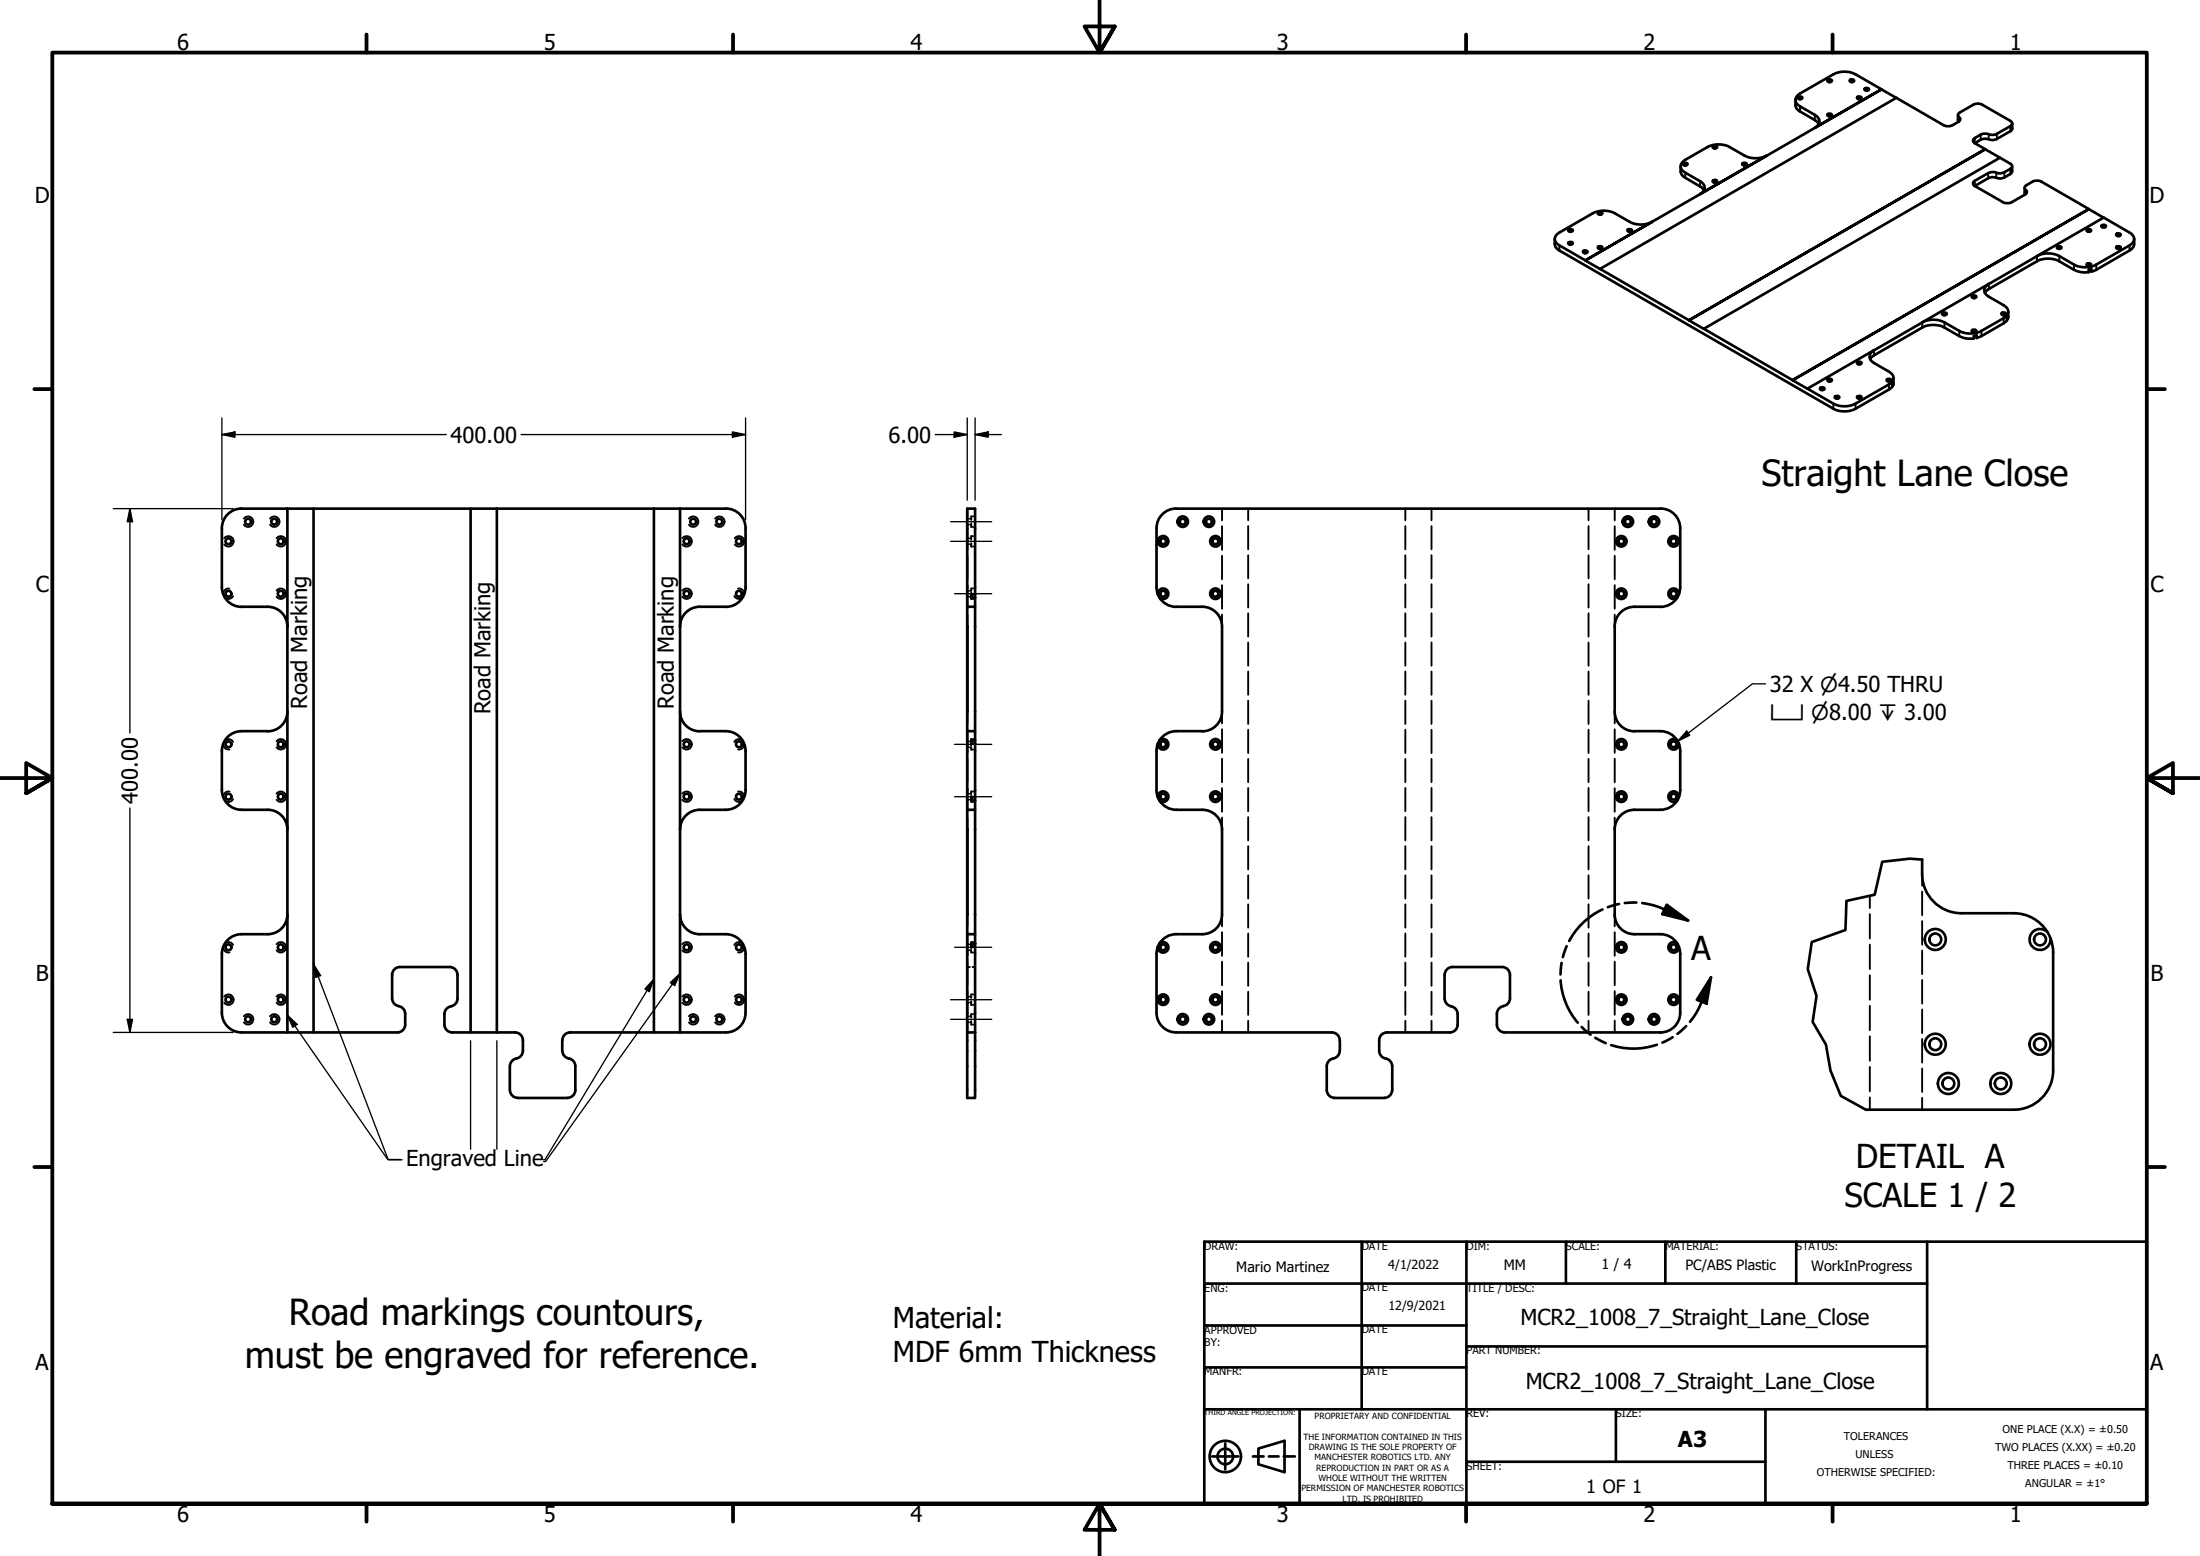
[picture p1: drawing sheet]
<svg xmlns="http://www.w3.org/2000/svg" width="420mm" height="297mm" viewBox="0 0 420 297" stroke-linecap="round" stroke-linejoin="round" font-family="sans-serif">
<!-- layer: Hidden (ANSI) -->
<g fill="none" stroke="#000" stroke-width=".36">
<path d="M46.6 99a1 1 0 0 1 1.5-.2 1 1 0 0 1 0 1.5 1 1 0 0 1-1.5-.1M51.6 99a1 1 0 0 1 1.4-.2 1 1 0 0 1 0 1.5 1 1 0 0 1-1.4-.1M131.6 99a.99 .99 0 0 1 1.4-.2 .99 .99 0 0 1 0 1.5 .99 .99 0 0 1-1.4-.1M136.6 99a1 1 0 0 1 1.5-.2 1 1 0 0 1 0 1.5 1 1 0 0 1-1.5-.1M184.7 99h.3M184.8 97.1v2.2M185.2 99h.3M185.5 99.9v.7h.2M185.7 98.6h-.2v.7M186 98.6h.2M233.4 97.1v2.2M238.4 97.1v2.2"/>
<path d="M268.4 97.1v2.2M273.4 97.1v2.2M303.4 97.1v2.2M308.4 97.1v2.2M42.8 102.8a1 1 0 0 1 1.5-.2 1 1 0 0 1 0 1.5 1 1 0 0 1-1.5-.2M43.8 112.4a1.01 1.01 0 0 0-1.2 1.1M44.5 113.8a1 1 0 0 1-1.6 .3M52.8 112.8a1 1 0 0 1 1.5-.2 1 1 0 0 1 0 1.5 1 1 0 0 1-1.5-.2M52.8 102.8a1.01 1.01 0 0 1 1.5-.2 1.01 1.01 0 0 1 0 1.5 1.01 1.01 0 0 1-1.5-.2M130.3 102.8a1 1 0 0 1 1.5-.2 1 1 0 0 1 0 1.5 1 1 0 0 1-1.5-.2M130.3 112.8a.99 .99 0 0 1 1.5-.2 .99 .99 0 0 1 0 1.5 .99 .99 0 0 1-1.5-.2M140.2 113.8a1.01 1.01 0 0 0 1.6 .3"/>
<path d="M140.3 102.8a1.01 1.01 0 0 1 1.5-.2 1.01 1.01 0 0 1 0 1.5 1.01 1.01 0 0 1-1.5-.2M140.9 112.4a.99 .99 0 0 1 1.2 1.1M184.7 102.8h.3M184.7 103.9h.3M184.7 112.8h.3M184.7 113.9h.3M184.7 100.1h.3M184.8 100.5v4.5M184.8 106.1v4.5M184.8 111.7v4.5M184.8 117.3v2.3M185.2 102.8h.3"/>
<path d="M185.2 103.9h.3M185.2 112.8h.3M185.2 113.9h.3M185.2 100.1h.3M185.5 103.7v.6h.2M185.5 113.1v.4M185.5 114.1v.1M185.5 114.2v.1h.2M185.7 102.3h-.2v.7M185.7 112.3h-.2v.4M186 112.3h.2M186 114.3h.2"/>
<path d="M186 102.3h.2M186 104.3h.2M186 100.6h.2M233.4 100.5v4.5M233.4 106.1v4.5M233.4 111.7v4.5M233.4 117.3v2.3M238.4 100.4v4.5M238.4 106v4.4M238.4 111.5v4.5M238.4 117.1v4.4M268.4 100.4v4.5"/>
<path d="M268.4 106v4.4M268.4 111.5v4.5M268.4 117.1v4.4M273.4 100.4v4.5M273.4 106v4.4M273.4 111.5v4.5M273.4 117.1v4.4M303.4 100.4v4.5M303.4 106v4.4M303.4 111.5v4.5M303.4 117.1v4.4M308.4 100.5v4.5"/>
<path d="M308.4 106.1v4.5M308.4 111.7v4.5M308.4 117.3v2.3M184.8 135.8v2.3M184.8 139.2v4.5M233.4 135.8v2.3M233.4 139.2v4.5M238.4 122.6v4.5M238.4 128.2v4.4M238.4 133.8v4.4M238.4 139.3v4.4M268.4 122.6v4.5"/>
<path d="M268.4 128.2v4.4M268.4 133.8v4.4M268.4 139.3v4.4M273.4 122.6v4.5M273.4 128.2v4.4M273.4 133.8v4.4M273.4 139.3v4.4M303.4 122.6v4.5M303.4 128.2v4.4M303.4 133.8v4.4M303.4 139.3v4.4M308.4 135.8v2.3"/>
<path d="M308.4 139.2v4.5M42.6 142a1.01 1.01 0 0 0 1.2 1.1M42.9 141.4a1 1 0 0 1 1.6 .2M43.8 151.1a1.04 1.04 0 0 0-1.2 1.1M44.5 152.5a.97 .97 0 0 1-1.6 .3M52.8 141.5a1 1 0 0 1 1.5-.2 1 1 0 0 1 0 1.5 1 1 0 0 1-1.5-.1M52.8 151.5a1.01 1.01 0 0 1 1.5-.2 1.01 1.01 0 0 1 0 1.5 1.01 1.01 0 0 1-1.5-.1M130.3 141.5a.99 .99 0 0 1 1.5-.2 .99 .99 0 0 1 0 1.5 .99 .99 0 0 1-1.5-.1M130.3 151.5a1 1 0 0 1 1.5-.1 1 1 0 0 1 0 1.4 1 1 0 0 1-1.5-.1M140.2 152.5a.98 .98 0 0 0 1.6 .3M140.9 151.1a1.01 1.01 0 0 1 1.2 1.1M141.8 141.4a1.01 1.01 0 0 0-1.6 .2"/>
<path d="M142.1 142a.99 .99 0 0 1-1.2 1.1M184.7 151.5h.3M184.7 152.7h.3M184.7 141.5h.3M184.7 142.6h.3M184.8 144.8v4.5M184.8 150.5v4.5M184.8 156.1v2.2M185.2 151.5h.3M185.2 152.7h.3M185.2 141.5h.3M185.2 142.6h.3"/>
<path d="M185.5 141.3v.1M185.5 142v.4M185.5 142.7v.4h.2M185.5 151.8v.4M185.5 152.8v.1M185.5 153l.2 .1M185.7 141.1h-.2v.1M185.7 151.1h-.2v.4M186 151.1h.2M186 153.1h.2M186 141.1h.2M186 143.1h.2"/>
<path d="M233.4 144.8v4.5M233.4 150.5v4.5M233.4 156.1v2.2M238.4 144.9v4.4M238.4 150.4v4.5M238.4 156v4.4M268.4 144.9v4.4M268.4 150.4v4.5M268.4 156v4.4M273.4 144.9v4.4M273.4 150.4v4.5M273.4 156v4.4"/>
<path d="M303.4 144.9v4.4M303.4 150.4v4.5M303.4 156v4.4M308.4 144.8v4.5M308.4 150.5v4.5M308.4 156.1v2.2M184.8 174.6v2.2M184.8 178v4.5M185.7 179.8l-.2 .1M186 179.8h.2M233.4 174.6v2.2M233.4 178v4.5"/>
<path d="M238.4 161.5v4.5M238.4 167.1v4.4M238.4 172.6v4.5M238.4 178.2v4.5M268.4 161.5v4.5M268.4 167.1v4.4M268.4 172.6v4.5M268.4 178.2v4.5M273.4 161.5v4.5M273.4 167.1v4.4M273.4 172.6v4.5M273.4 178.2v4.5"/>
<path d="M303.4 161.5v4.5M303.4 167.1v4.4M303.4 172.6v4.5M303.4 178.2v4.5M308.4 174.6v2.2M308.4 178v4.5M357.1 171v2.3M357.1 174.5v4.7M367.1 166.8v2.3M367.1 170.2v4.5M367.1 175.8v4.5M42.6 180.7a1.01 1.01 0 0 0 1.2 1.1"/>
<path d="M42.8 190.3a.99 .99 0 0 1 1.5-.2 .99 .99 0 0 1 0 1.5 .99 .99 0 0 1-1.5-.2M42.9 180.1a1 1 0 0 1 1.6 .3M46.6 194a1.01 1.01 0 0 1 1.5-.2 1.01 1.01 0 0 1 0 1.5 1.01 1.01 0 0 1-1.5-.1M51.6 194a1.01 1.01 0 0 1 1.4-.2 1.01 1.01 0 0 1 0 1.5 1.01 1.01 0 0 1-1.4-.1M52.8 190.3a1 1 0 0 1 1.5-.2 1 1 0 0 1 0 1.5 1 1 0 0 1-1.5-.2M52.8 180.2a1.01 1.01 0 0 1 1.5-.1 1.01 1.01 0 0 1 0 1.5 1.01 1.01 0 0 1-1.5-.2M130.3 190.3a.99 .99 0 0 1 1.5-.2 .99 .99 0 0 1 0 1.5 .99 .99 0 0 1-1.5-.2M130.3 180.2a1 1 0 0 1 1.5-.1 1 1 0 0 1 0 1.5 1 1 0 0 1-1.5-.2M131.6 194a1 1 0 0 1 1.4-.1 1 1 0 0 1 0 1.4 1 1 0 0 1-1.4-.1M136.6 194a1.01 1.01 0 0 1 1.5-.2 1.01 1.01 0 0 1 0 1.5 1.01 1.01 0 0 1-1.5-.1M140.3 190.3a1 1 0 0 1 1.5-.2 1 1 0 0 1 0 1.5 1 1 0 0 1-1.5-.2M141.8 180.1a1.01 1.01 0 0 0-1.6 .3"/>
<path d="M142.1 180.7a.99 .99 0 0 1-1.2 1.1M184.7 184.6h.5M184.7 180.3h.3M184.7 181.4h.3M184.7 190.3h.3M184.7 191.4h.3M184.7 195.1h.3M184.7 194h.3M184.8 183.6v4.5M184.8 189.2v4.5M184.8 194.8v2.3M185.2 180.3h.3"/>
<path d="M185.2 181.4h.3M185.2 190.3h.3M185.2 191.4h.3M185.2 195.1h.3M185.2 194h.3M185.5 180v.1M185.5 180.7v.4M185.5 181.5v.3h.2M185.5 191.2v.6h.2M185.5 194.9v.7h.2M185.7 184.6h.5M185.7 189.8h-.2v.7"/>
<path d="M185.7 193.6h-.2v.7M186 181.8h.2M186 189.8h.2M186 191.8h.2M186 195.6h.2M186 193.6h.2M233.4 183.6v4.5M233.4 189.2v4.5M233.4 194.8v2.3M238.4 183.8v4.4M238.4 189.3v4.4M238.4 194.9v2.2"/>
<path d="M268.4 183.8v4.4M268.4 189.3v4.4M268.4 194.9v2.2M273.4 183.8v4.4M273.4 189.3v4.4M273.4 194.9v2.2M303.4 183.8v4.4M303.4 189.3v4.4M303.4 194.9v2.2M308.4 183.6v4.5M308.4 189.2v4.5M308.4 194.8v2.3"/>
<path d="M357.1 180.3v4.7M357.1 186.2v4.6M357.1 192v4.7M357.1 197.8v4.7M367.1 181.5v4.5M367.1 187.1v4.5M367.1 192.7v4.5M367.1 198.3v4.5M357.1 203.7v4.6M357.1 209.5v2.3M367.1 204v4.5M367.1 209.6v2.2"/>
</g>
<!-- layer: Visible (ANSI) -->
<g fill="none" stroke="#000" stroke-width=".51">
<path d="M342.9 19.1a1.8 1.8 0 0 0 .9 2.2l3.1 1.8 .5 .6M343.5 18.5h.6a.41 .41 0 0 1-.3 .5 .41 .41 0 0 1-.5-.3zM343.6 18.9h.3M349.1 15.2l.4-.1 .3 .1a.41 .41 0 0 1-.3 .5 .41 .41 0 0 1-.5-.3zM349.3 15.6h.3M353.3 15.3a.43 .43 0 0 1 .4-.2 .43 .43 0 0 1 .4 .4l-.6 .2-.2-.2zM353.5 15.6h.3M354.8 18.5l.5-.1 .2 .2a.44 .44 0 0 1-.4 .3 .44 .44 0 0 1-.4-.3zM354.9 18.9h.3M356.1 16.9a.42 .42 0 0 1 .5-.1 .42 .42 0 0 1 .3 .4l-.5 .1-.3-.1zM356.3 17.3h.4M359.3 17l-4.9-2.8a4.7 4.7 0 0 0-4.3 0l-6.3 3.7a1.3 1.3 0 0 0-.9 1.2 1.3 1.3 0 0 0 .9 1.2l2.8 1.6a1.3 1.3 0 0 1 .9 1.3 1.3 1.3 0 0 1-.9 1.2l-9.2 5.3"/>
<path d="M359.3 17.1l2.8 1.6M362.2 18.7l-56.6 32.7-7.8-4.6a1.29 1.29 0 0 1-.9-1.2 1.29 1.29 0 0 1 .9-1.2l6.4-3.7a4.7 4.7 0 0 1 4.2 0l2.9 1.7a4.7 4.7 0 0 0 4.2 0M362.2 18.7l9 5.2 .7 .2 1-.2 1.3-.8 .2-.4-.4-.5v-.3l.3-.4 2.8-1.6 .5-.1 .8 .1 5.5 3.2 .3 .3 .1 .3-.2 .2-2.7 1.7a2.6 2.6 0 0 1-2.1-.1h-.3a2.98 2.98 0 0 0-1.9 .9l-.3 .4 .1 .3 .2 .2M321 31.7a1.77 1.77 0 0 0 .9 2.2l3 1.8 .5 .6M321.4 31.2a.42 .42 0 0 1 .5-.2 .42 .42 0 0 1 .3 .5l-.5 .1-.2-.1zM321.7 31.6h.3M324.7 37l12.7-7.3zM327.1 28a.43 .43 0 0 1 .5-.2 .43 .43 0 0 1 .3 .4l-.5 .1-.3-.1zM327.1 34.5a.43 .43 0 0 1 .5-.2 .43 .43 0 0 1 .3 .4l-.7 .1zM327.4 28.3h.3M327.4 34.8h.3M327.5 28.3h.1"/>
<path d="M332.7 31.2a.43 .43 0 0 1 .5-.2 .43 .43 0 0 1 .3 .5l-.4 .1-.3-.1zM333 31.6h.3M337.4 29.7a4.7 4.7 0 0 1-4.2 0l-2.9-1.6a4.7 4.7 0 0 0-4.2 0l-4.2 2.4a1.29 1.29 0 0 0-.9 1.2 1.29 1.29 0 0 0 .9 1.3l2.8 1.6a1.29 1.29 0 0 1 .9 1.2 1.29 1.29 0 0 1-.9 1.2l-9.2 5.4M346.6 24.4l12.7-7.4zM349.1 21.8l.5-.1 .3 .2a.44 .44 0 0 1-.5 .3 .44 .44 0 0 1-.4-.3zM349.3 22.2h.3M373.9 22v.9l.2 .3M377.1 35.5l5.6 3.2 1.1 .1 3.1-1.8 .2-.5-.4-.6 .1-.4 1.6-.9 1-.1 9.5 5.4-56.6 32.7 56.6-32.7 2.8 1.7M377.1 27.3l2 1.2M379.1 28.5l2.9 1.6-56.6 32.7-2.8-1.6M382 30.1l1.9 1.1 .4 .5-.2 .4-1.3 .8a2.38 2.38 0 0 1-2.1-.1l-1 .2-2.6 1.5-.3 .4 .1 .3 .2 .3M384.3 31.7l-.1 1.3-1.4 .9a2.6 2.6 0 0 1-2.1-.1l-1 .2-2.6 1.5"/>
<path d="M384.3 23.6v1l-.2 .3-2.7 1.6a2.6 2.6 0 0 1-2.1 0h-.3a3.5 3.5 0 0 0-1.9 .8M386.7 35.8l.1 1.3M296.9 45.6a1.77 1.77 0 0 0 .9 2.2l52.3 30.2a4.7 4.7 0 0 0 4.3 0l6.3-3.6a1.14 1.14 0 0 0 .8-1.2v-.2v.5M299.5 43.9a.43 .43 0 0 1 .5-.2 .43 .43 0 0 1 .3 .4l-.5 .1-.3-.1zM299.5 46.3l.5-.1 .3 .1a.41 .41 0 0 1-.3 .5 .41 .41 0 0 1-.5-.2zM299.8 44.2h.3M299.8 46.7h.3M302.3 48a.42 .42 0 0 1 .5-.2 .42 .42 0 0 1 .3 .4l-.5 .1-.2-.1zM302.6 48.3h.3M302.8 49.7l12.7-7.3zM305.2 40.6l.4-.1 .3 .1a.41 .41 0 0 1-.2 .4 .41 .41 0 0 1-.5-.2zM305.3 47.1h.6a.41 .41 0 0 1-.3 .5 .41 .41 0 0 1-.5-.3z"/>
<path d="M305.4 41h.3M305.4 47.5h.3M305.6 51.3l17 9.8M305.6 40.9v.1M310.9 43.8h.5l.3 .1a.43 .43 0 0 1-.5 .3 .43 .43 0 0 1-.4-.3zM311.1 44.2h.3M370.9 59.8a.43 .43 0 0 1 .5-.2 .43 .43 0 0 1 .3 .5h-.6zM376.6 56.5a.43 .43 0 0 1 .5-.2 .43 .43 0 0 1 .3 .5l-.5 .1-.3-.1zM376.9 56.9h.2M379.8 54.2a1.29 1.29 0 0 0-.9 1.2 1.29 1.29 0 0 0 .9 1.2l2.9 1.7a1.3 1.3 0 0 1 .8 1.2 1.3 1.3 0 0 1-.8 1.2l-4.3 2.5a4.7 4.7 0 0 1-4.2 0l-2.9-1.7a4.7 4.7 0 0 0-4.2 0M382.4 59.7h.5l.2 .1a.44 .44 0 0 1-.4 .4 .44 .44 0 0 1-.5-.4zM383.5 59.5v1.4"/>
<path d="M389 48.9l12.8-7.4 4.9 2.9a1.29 1.29 0 0 1 .9 1.2 1.29 1.29 0 0 1-.9 1.2l-6.4 3.7a4.7 4.7 0 0 1-4.2 0l-2.8-1.6a4.7 4.7 0 0 0-4.3 0zM389 48.9l-21.9 12.7M392.9 47.2a.43 .43 0 0 1 .4-.2 .43 .43 0 0 1 .4 .4l-.7 .1zM393.1 47.5h.3M398.5 43.9a.43 .43 0 0 1 .5-.2 .43 .43 0 0 1 .3 .4l-.5 .1-.3-.1zM398.5 50.4a.43 .43 0 0 1 .5-.2 .43 .43 0 0 1 .3 .5l-.3 .1-.3-.1zM398.8 50.8h.3M398.8 44.2h.3M401.3 43.1a.42 .42 0 0 1 .5-.2 .42 .42 0 0 1 .3 .4l-.6 .1zM401.6 43.4h.3M404.2 44.7a.43 .43 0 0 1 .5-.2 .43 .43 0 0 1 .3 .4l-.3 .2-.4-.1zM404.3 47.1h.6a.41 .41 0 0 1-.3 .5 .41 .41 0 0 1-.5-.3z"/>
<path d="M404.4 47.5h.3M404.4 45h.3M407.6 45.6a1.77 1.77 0 0 1-.9 2.2l-6.4 3.7-.9 .4v-.5l-.5 .1v.5h-.9l-1.2-.2-3.5-1.9a4.7 4.7 0 0 0-4.3 0l-9.2 5.3-.7 .7M322.6 61.1l56.5-32.6zM325.4 62.8l19.8 11.4M347.6 74.1a.42 .42 0 0 1 .5-.2 .42 .42 0 0 1 .3 .4l-.7 .1zM347.9 74.5h.3M349.1 72.4h.7a.41 .41 0 0 1-.3 .5 .41 .41 0 0 1-.5-.3zM349.3 72.8h.3M350.4 75.7a.43 .43 0 0 1 .5-.2 .43 .43 0 0 1 .3 .5h-.6zM350.7 76.1h.3M354.7 75.7a.43 .43 0 0 1 .5-.2 .43 .43 0 0 1 .3 .5h-.7z"/>
<path d="M354.7 69.2a.44 .44 0 0 1 .5-.2 .44 .44 0 0 1 .3 .4l-.5 .2-.3-.2zM354.9 76.1h.3M354.9 69.5h.3M357.9 66.9l-12.7 7.3M357.9 66.9a1.3 1.3 0 0 0-.9 1.2 1.3 1.3 0 0 0 .9 1.2l2.8 1.6a1.3 1.3 0 0 1 .9 1.3 1.3 1.3 0 0 1-.9 1.2l-6.3 3.7a4.7 4.7 0 0 1-4.3 0l-4.9-2.9M360.4 72.4l.6-.1 .2 .2a.45 .45 0 0 1-.5 .3 .45 .45 0 0 1-.4-.3zM360.6 72.8h.3M361.4 73.3l.1 .2M361.6 72.2l-.1 1.3M367.1 61.6l-9.2 5.3M371.2 60.2h.3M376.6 63.1a.43 .43 0 0 1 .5-.2 .43 .43 0 0 1 .3 .4l-.7 .1z"/>
<path d="M376.9 63.4h.2M382.5 60.2h.3M383.3 60.6l.2 .3M383.5 60.9v-.5l-.2 .3a.95 .95 0 0 1-.6 1l-4.3 2.5-.9 .3v-.5l-.5 .1v.5l-.4 .1-1.3-.1-.8-.3-3.2-1.8a4.7 4.7 0 0 0-4.2 0l-9.2 5.3-.7 .8M46.1 97.1h8.8M46.1 97.1a3.8 3.8 0 0 0-3.7 3.7v11.3a3.8 3.8 0 0 0 3.7 3.8l5-.1a3.8 3.8 0 0 1 3.8 3.8M54.9 97.1h5v100h-5M54.9 97.1v100M59.9 97.1h30M94.9 97.1h-5v100h5M94.9 97.1h43.7M94.9 97.1v100"/>
<path d="M124.9 97.1v100h5M129.9 97.1v100M138.6 97.1a3.8 3.8 0 0 1 3.8 3.7v11.3a3.8 3.8 0 0 1-3.8 3.8M224.6 97.1a3.8 3.8 0 0 0-3.7 3.7v11.3l.1 1 .4 1M224.6 97.1h92.5M317.1 97.1a3.8 3.8 0 0 1 3.8 3.7v11.3l-.3 1.4M138.6 115.8h-5a3.8 3.8 0 0 0-3.7 3.8M184.7 115.8h1.5M184.7 119.6v16.2M186.2 114.1v-17h-1.5v22.5M186.2 114.1v27.3M186.2 113.5h-.7v.6h.7"/>
<path d="M221.1 113.5a1.01 1.01 0 0 1 1.2-1.1 1.01 1.01 0 0 1 .7 1.4 1.01 1.01 0 0 1-1.6 .3M221.4 114.1a3.8 3.8 0 0 0 3.2 1.8l5-.1M229.6 115.8a3.8 3.8 0 0 1 3.8 3.8v16.2a3.8 3.8 0 0 1-3.8 3.8M320.3 114.1a3.7 3.7 0 0 1-3.2 1.7h-5a3.8 3.8 0 0 0-3.7 3.8v16.2a3.8 3.8 0 0 0 3.7 3.8M320.6 113.5a1.01 1.01 0 0 0-1.1-1.1 1.01 1.01 0 0 0-.8 1.4 1.01 1.01 0 0 0 1.6 .3M320.6 113.5l-.3 .6M51.1 139.6h-5a3.8 3.8 0 0 0-3.7 3.7v7.5a3.8 3.8 0 0 0 3.7 3.8h5a3.8 3.8 0 0 1 3.8 3.7M54.9 135.8a3.8 3.8 0 0 1-3.8 3.8M129.9 135.8a3.8 3.8 0 0 0 3.7 3.8M133.6 139.6h5M138.6 139.6a3.8 3.8 0 0 1 3.8 3.7v7.5a3.8 3.8 0 0 1-3.8 3.8M184.7 135.8v22.5"/>
<path d="M184.7 139.6h1.5M229.6 139.6h-5a3.8 3.8 0 0 0-3.2 1.8M312.1 139.6h5a3.8 3.8 0 0 1 3.2 1.8M138.6 154.6h-5a3.8 3.8 0 0 0-3.7 3.7M184.7 158.3l.1 16.3zM184.7 154.6h1.5M186.2 152.8v27.3M186.2 152.2h-.7v.6h.7M186.2 141.4h-.7v.6h.7M186.2 141.4v11.4M221.1 152.2a1.01 1.01 0 0 1 1.2-1.1 1.01 1.01 0 0 1 .7 1.4 1.01 1.01 0 0 1-1.6 .3M221.4 152.8a3.8 3.8 0 0 0 3.2 1.8h5"/>
<path d="M221.4 141.4l-.4 .9-.1 1v7.9l.1 .7 .4 .9M221.4 141.4a1.01 1.01 0 0 1 1.6 .2 1.01 1.01 0 0 1-.7 1.5 1.01 1.01 0 0 1-1.2-1.1M229.6 154.6a3.8 3.8 0 0 1 3.8 3.7v16.3M320.3 141.4a1.01 1.01 0 0 0-1.6 .2 1.01 1.01 0 0 0 .8 1.5 1.01 1.01 0 0 0 1.1-1.1M320.3 152.8a3.8 3.8 0 0 1-3.2 1.8h-5a3.8 3.8 0 0 0-3.7 3.7v16.3M320.3 141.4l.3 .6M320.6 152.2a1.01 1.01 0 0 0-1.1-1.1 1.01 1.01 0 0 0-.8 1.4 1.01 1.01 0 0 0 1.6 .3M320.6 152.2l-.3 .6M320.6 142l.3 1.3v7.5l-.3 1.4M54.9 174.6a3.8 3.8 0 0 1-3.8 3.7h-5a3.8 3.8 0 0 0-3.7 3.8v11.2a3.8 3.8 0 0 0 3.7 3.8h8.8M129.9 174.6a3.8 3.8 0 0 0 3.7 3.7h5M138.6 178.3a3.8 3.8 0 0 1 3.8 3.8v11.2a3.8 3.8 0 0 1-3.8 3.8"/>
<path d="M184.7 174.6v35h1.5v-28.9M184.7 178.3h1.5M229.6 178.3h-5a3.8 3.8 0 0 0-3.2 1.8M233.4 174.6a3.8 3.8 0 0 1-3.8 3.7M308.4 174.6a3.8 3.8 0 0 0 3.7 3.7h5a3.8 3.8 0 0 1 3.2 1.8M367.1 164.1a10.4 10.4 0 0 0 1.2 6.8 7.5 7.5 0 0 0 6.3 3.4h10a7.5 7.5 0 0 1 6.4 3.6M391 177.9a2 2 0 0 0-3.2 .5 2 2 0 0 0 1.5 2.9 2 2 0 0 0 2.3-2.2M391 177.9a7.5 7.5 0 0 1 1.1 3.9M59.9 197.1h16M76.1 192.1a1.49 1.49 0 0 1-1.2-1.5v-4.5a1.49 1.49 0 0 1 1.5-1.5h9.5a1.49 1.49 0 0 1 1.5 1.5v4.5a1.49 1.49 0 0 1-1.3 1.5M76.1 192.1a1.49 1.49 0 0 1 1.3 1.4M77.4 193.5v2.1"/>
<path d="M77.4 195.6a1.49 1.49 0 0 1-1.5 1.5M84.9 195.6a1.49 1.49 0 0 0 1.5 1.5h3.5M84.9 193.6v2M86.1 192.1a1.49 1.49 0 0 0-1.2 1.5M94.9 197.1h3.5M98.4 197.1a1.49 1.49 0 0 1 1.5 1.5v2a1.69 1.69 0 0 1-1.7 1.6 1.49 1.49 0 0 0-.8 1.3M108.9 197.1h16M108.9 197.1a1.52 1.52 0 0 0-1.5 1.5v2a1.69 1.69 0 0 0 1.6 1.6 1.49 1.49 0 0 1 .9 1.3v4.6a1.52 1.52 0 0 1-1.5 1.5h-9.5a1.49 1.49 0 0 1-1.5-1.5M129.9 197.1h8.7M184.7 197.1h1.5M185.5 180.1h.7v.6h-.7zM221.4 180.1l-.4 1-.1 1v11.2a3.8 3.8 0 0 0 3.7 3.8h29.8a1.49 1.49 0 0 1 1.5 1.5v2a1.73 1.73 0 0 1-1.7 1.6 1.49 1.49 0 0 0-.8 1.3v4.6a1.49 1.49 0 0 0 1.5 1.5h9.5"/>
<path d="M221.4 180.1a1.01 1.01 0 0 1 1.6 .3 1.01 1.01 0 0 1-.7 1.4 1.01 1.01 0 0 1-1.2-1.1M275.9 186.1v4.5M275.9 190.6a1.49 1.49 0 0 0 1.3 1.5M277.1 192.1a1.49 1.49 0 0 1 1.3 1.5M278.4 193.6v2M278.4 195.6a1.49 1.49 0 0 1-1.5 1.5h-12a1.49 1.49 0 0 0-1.5 1.5v2a1.69 1.69 0 0 0 1.6 1.6 1.56 1.56 0 0 1 .9 1.3v4.6a1.49 1.49 0 0 1-1.5 1.5M285.9 193.5v2.1M286.9 184.6h-9.5a1.49 1.49 0 0 0-1.5 1.5M286.9 184.6a1.49 1.49 0 0 1 1.5 1.5v4.5a1.49 1.49 0 0 1-1.3 1.5M287.1 192.1a1.49 1.49 0 0 0-1.2 1.4M320.3 180.1a1.01 1.01 0 0 0-1.6 .3 1.01 1.01 0 0 0 .8 1.4 1.01 1.01 0 0 0 1.1-1.1M320.3 180.1l.3 .6"/>
<path d="M320.6 180.7l.3 1.4v11.2a3.8 3.8 0 0 1-3.8 3.8h-29.7a1.49 1.49 0 0 1-1.5-1.5M392.1 181.8v22.5a7.5 7.5 0 0 1-7.5 7.5h-28.2M97.4 203.5v4.6"/>
<circle cx="47.4" cy="99.6" r=".56"/>
<circle cx="52.4" cy="99.6" r=".56"/>
<circle cx="132.4" cy="99.6" r=".56"/>
<circle cx="137.4" cy="99.6" r=".56"/>
<circle cx="225.9" cy="99.6" r=".56"/>
<circle cx="225.9" cy="99.6" r="1.01"/>
<circle cx="230.9" cy="99.6" r=".56"/>
<circle cx="230.9" cy="99.6" r="1.01"/>
<circle cx="310.9" cy="99.6" r=".56"/>
<circle cx="310.9" cy="99.6" r="1.01"/>
<circle cx="315.9" cy="99.6" r=".56"/>
<circle cx="315.9" cy="99.6" r="1.01"/>
<circle cx="43.6" cy="113.3" r=".56"/>
<circle cx="43.6" cy="103.3" r=".56"/>
<circle cx="53.6" cy="113.3" r=".56"/>
<circle cx="53.6" cy="103.3" r=".56"/>
<circle cx="131.1" cy="113.3" r=".56"/>
<circle cx="131.1" cy="103.3" r=".56"/>
<circle cx="141.1" cy="113.3" r=".56"/>
<circle cx="141.1" cy="103.3" r=".56"/>
<circle cx="222.1" cy="113.3" r=".56"/>
<circle cx="222.1" cy="103.3" r=".56"/>
<circle cx="222.1" cy="103.3" r="1.01"/>
<circle cx="232.1" cy="113.3" r=".56"/>
<circle cx="232.1" cy="103.3" r=".56"/>
<circle cx="232.1" cy="113.3" r="1.01"/>
<circle cx="232.1" cy="103.3" r="1.01"/>
<circle cx="309.6" cy="103.3" r=".56"/>
<circle cx="309.6" cy="113.3" r=".56"/>
<circle cx="309.6" cy="103.3" r="1.01"/>
<circle cx="309.6" cy="113.3" r="1.01"/>
<circle cx="319.6" cy="103.3" r=".56"/>
<circle cx="319.6" cy="113.3" r=".56"/>
<circle cx="319.6" cy="103.3" r="1.01"/>
<circle cx="43.6" cy="152.1" r=".56"/>
<circle cx="43.6" cy="142.1" r=".56"/>
<circle cx="53.6" cy="152.1" r=".56"/>
<circle cx="53.6" cy="142.1" r=".56"/>
<circle cx="131.1" cy="142.1" r=".56"/>
<circle cx="131.1" cy="152.1" r=".56"/>
<circle cx="141.1" cy="152.1" r=".56"/>
<circle cx="141.1" cy="142.1" r=".56"/>
<circle cx="222.1" cy="142.1" r=".56"/>
<circle cx="222.1" cy="152.1" r=".56"/>
<circle cx="232.1" cy="142.1" r=".56"/>
<circle cx="232.1" cy="152.1" r=".56"/>
<circle cx="232.1" cy="142.1" r="1.01"/>
<circle cx="232.1" cy="152.1" r="1.01"/>
<circle cx="309.6" cy="142.1" r=".56"/>
<circle cx="309.6" cy="152.1" r=".56"/>
<circle cx="309.6" cy="142.1" r="1.01"/>
<circle cx="309.6" cy="152.1" r="1.01"/>
<circle cx="319.6" cy="142.1" r=".56"/>
<circle cx="319.6" cy="152.1" r=".56"/>
<circle cx="369.6" cy="179.3" r="1.13"/>
<circle cx="369.6" cy="179.3" r="2"/>
<circle cx="389.6" cy="179.3" r="1.13"/>
<circle cx="43.6" cy="190.8" r=".56"/>
<circle cx="43.6" cy="180.8" r=".56"/>
<circle cx="47.4" cy="194.6" r=".56"/>
<circle cx="52.4" cy="194.6" r=".56"/>
<circle cx="53.6" cy="190.8" r=".56"/>
<circle cx="53.6" cy="180.8" r=".56"/>
<circle cx="131.1" cy="180.8" r=".56"/>
<circle cx="131.1" cy="190.8" r=".56"/>
<circle cx="132.4" cy="194.6" r=".56"/>
<circle cx="137.4" cy="194.6" r=".56"/>
<circle cx="141.1" cy="180.8" r=".56"/>
<circle cx="141.1" cy="190.8" r=".56"/>
<circle cx="222.1" cy="190.8" r=".56"/>
<circle cx="222.1" cy="180.8" r=".56"/>
<circle cx="222.1" cy="190.8" r="1.01"/>
<circle cx="225.9" cy="194.6" r=".56"/>
<circle cx="225.9" cy="194.6" r="1.01"/>
<circle cx="230.9" cy="194.6" r=".56"/>
<circle cx="230.9" cy="194.6" r="1.01"/>
<circle cx="232.1" cy="190.8" r=".56"/>
<circle cx="232.1" cy="180.8" r=".56"/>
<circle cx="232.1" cy="180.8" r="1.01"/>
<circle cx="232.1" cy="190.8" r="1.01"/>
<circle cx="309.6" cy="190.8" r=".56"/>
<circle cx="309.6" cy="180.8" r=".56"/>
<circle cx="309.6" cy="190.8" r="1.01"/>
<circle cx="309.6" cy="180.8" r="1.01"/>
<circle cx="310.9" cy="194.6" r=".56"/>
<circle cx="310.9" cy="194.6" r="1.01"/>
<circle cx="315.9" cy="194.6" r=".56"/>
<circle cx="315.9" cy="194.6" r="1.01"/>
<circle cx="319.6" cy="190.8" r=".56"/>
<circle cx="319.6" cy="180.8" r=".56"/>
<circle cx="319.6" cy="190.8" r="1.01"/>
<circle cx="369.6" cy="199.3" r="1.13"/>
<circle cx="369.6" cy="199.3" r="2"/>
<circle cx="389.6" cy="199.3" r="1.13"/>
<circle cx="389.6" cy="199.3" r="2"/>
<circle cx="372.1" cy="206.8" r="1.13"/>
<circle cx="372.1" cy="206.8" r="2"/>
<circle cx="382.1" cy="206.8" r="1.13"/>
<circle cx="382.1" cy="206.8" r="2"/>
</g>
<!-- layer: Break Line (ANSI) -->
<path d="M367.1 164.1l-2.4-.2-5.2 .6-1.5 6.3-5.4 1.2-.2 5.5-6.4 2.3-.8 5.2 1.7 5.1-.7 5 2.5 4.3 .9 5 2 4.8 4.8 2.6" fill="none" stroke="#000" stroke-width=".51"/>
<!-- layer: Visible Narrow (ANSI) -->
<g fill="none" stroke="#000" stroke-width=".36">
<path d="M321.9 33v.9M324.7 34.6v1M343.8 20.3v1M346.6 21.9v1M374.2 22.4v.8M377.1 26.4v.9M377.1 34.5v1M378.3 25.7v1M379.7 33v1M379.8 25.6v1M381.3 33v.9M381.4 25.6v.9"/>
<path d="M382.8 32.9v1M383.9 24.1v.9M383.9 32.2v1M386.9 36.2v.8M297.8 46.8v1M379.8 54.2v1M389 48.9v1M393.3 48.9v1M396.1 50.5v1M400.3 50.5v1M406.7 46.8v1M350.1 77.1v.9"/>
<path d="M354.4 77.1v.9M357.9 66.9v.9M360.7 73.4v1M367.1 61.6v.9M371.3 61.5v1M374.2 63.2v1M378.4 63.2v1M382.7 60.7v1"/>
</g>
<!-- layer: Detail Boundary (ANSI) -->
<g fill="none" stroke="#000" stroke-width=".51">
<path d="M306 173.6a13.9 13.9 0 0 0-6.3 6M309.2 172.6l-2.1 .6M312.5 172.3l-2.2 .1M313.6 172.4a14.2 14.2 0 0 1 4.3 1.2l4.5 2.1M318.3 172.7l4.1 3-4.9-1.2zM298 187.1a13.9 13.9 0 0 0 3.3 8.1M298.2 183.8l-.2 2.2M299.2 180.6l-.7 2.1M302.1 196.1l1.7 1.4M304.7 198.1l2 1M316.4 199.4a13.9 13.9 0 0 1-8.7 .1M319.4 198l-1.9 1"/>
<path d="M322 195.9l-1.6 1.5M326.8 186.6l-.9 5-1.8-.7zM326.8 186.6a26.6 26.6 0 0 1-3.5 7.7l-.6 .8"/>
</g>
<g fill="#000">
<path d="M318.3 172.7l4.1 3-4.9-1.2z" fill-rule="evenodd"/>
<path d="M326.8 186.6l-.9 5-1.8-.7z" fill-rule="evenodd"/>
</g>
<!-- layer: Border (ANSI) -->
<g fill="none" stroke="#000" stroke-width=".72">
<path d="M70 6.6v3.4M140 6.6v3.4M210 0v10l-2.9-5h5.8l-2.9 5 2.9-5M280 6.6v3.4M350 6.6v3.4M6.6 74.3h3.4M410 74.3h3.4M0 148.5h10l-5-2.8v5.7l5-2.9-5 2.9M420 148.5h-10l5-2.8v5.7l-5-2.9 5 2.9M6.6 222.8h3.4M410 222.8h3.4M10 287v-277h400v277h-400h400"/>
<path d="M70 287v3.5M140 287v3.5M212.9 292l-2.9-5 2.9 5h-5.8l2.9-5v10M280 287v3.5M350 287v3.5"/>
</g>
<!-- layer: Title (ANSI) -->
<g fill="none" stroke="#000" stroke-width=".51">
<path d="M230 237h180v50h-180zM260.1 237v32M280.1 237v50M299.1 237v8M318.1 237v8M343 237v8M368 237v32M230 253h50.1M230 245h138M280.1 257h87.9M230 269h180M230 261h50.1"/>
<path d="M231.5 278h5M234 275.5v5M239.3 278h2M240.3 276.5l5-1.5v6l-5-1.5zM242.3 278h1.9M245.2 278h2.1M248.2 269v18M280.1 279h57.1M308.6 269v10M337.2 269v18"/>
<circle cx="234" cy="278" r="3"/>
<circle cx="234" cy="278" r="1.49"/>
</g>
<!-- layer: Dimension (ANSI) -->
<g fill="none" stroke="#000" stroke-width=".25">
<path d="M42.4 79.8v19.4M142.4 79.8v19.4M184.7 79.8v15.7M186.2 79.8v15.7M21.6 97.1h22.9M24.8 97.1l.5 2.5h-1zM24.8 97.1v42.8M42.4 83l2.5-.5v1zM42.4 83h42.8M99.5 83h42.9M139.9 82.5l2.5 .5-2.5 .5zM178.6 83h6.1"/>
<path d="M182.2 82.5l2.5 .5-2.5 .5zM186.2 83l2.5-.5v1zM186.2 83h5M24.8 154.2v42.9M21.6 197.1h22.9M24.3 194.6h1l-.5 2.5z"/>
</g>
<g fill="#000">
<path d="M24.8 97.1l.5 2.5h-1z" fill-rule="evenodd"/>
<path d="M42.4 83l2.5-.5v1z" fill-rule="evenodd"/>
<path d="M139.9 82.5l2.5 .5-2.5 .5z" fill-rule="evenodd"/>
<path d="M182.2 82.5l2.5 .5-2.5 .5z" fill-rule="evenodd"/>
<path d="M186.2 83l2.5-.5v1z" fill-rule="evenodd"/>
<path d="M24.3 194.6h1l-.5 2.5z" fill-rule="evenodd"/>
</g>
<!-- layer: Centerline (ANSI) -->
<path d="M181.5 99.6h7.9M181.5 103.3h7.9M182.3 113.3h7.1M182.3 152.1h7.1M182.3 142.1h7.1M181.5 190.8h7.9M181.5 194.6h7.9M182.3 180.8h7.1" fill="none" stroke="#000" stroke-width=".25"/>
<!-- layer: Symbol (ANSI) -->
<g fill="none" stroke="#000" stroke-width=".25">
<path d="M322.1 139.6l.6 .8-2.3 1.1zM337.2 130.5h-2.5l-14.3 11M318.8 142.7a1.01 1.01 0 0 0 1.5 .1M54.9 193.8l1.8 1.7-.8 .6zM54.9 193.8l19.1 27.5h2.5M59.9 184.1l1.3 2.1-.9 .4zM59.9 184.1l14.2 37.3h2.7M89.9 198.7v20.7M94.9 198.7v20.7M124.9 186.9l-.9 2.4-.8-.5zM124.9 186.9l-20.8 34.5h-.3M128 187.6l1.9-1.8-1.1 2.4z"/>
<path d="M129.9 185.8l-25.7 35.9h-.4"/>
</g>
<g fill="#000">
<path d="M322.1 139.6l.6 .8-2.3 1.1z" fill-rule="evenodd"/>
<path d="M54.9 193.8l1.8 1.7-.8 .6z" fill-rule="evenodd"/>
<path d="M59.9 184.1l1.3 2.1-.9 .4z" fill-rule="evenodd"/>
<path d="M124.9 186.9l-.9 2.4-.8-.5z" fill-rule="evenodd"/>
<path d="M128 187.6l1.9-1.8-1.1 2.4z" fill-rule="evenodd"/>
</g>
<g font-size="6.9">
<text x="336.4" y="92.8">Straight Lane Close</text>
<text x="55.1" y="253">Road markings countours,</text>
<text x="46.8" y="261.2">must be engraved for reference.</text>
</g>
<g font-size="6.3">
<text x="323" y="183.3">A</text>
<text x="354.4" y="222.9">DETAIL A</text>
<text x="352.3" y="230.4">SCALE 1 / 2</text>
</g>
<g font-size="5.5">
<text x="170.5" y="253.5">Material:</text>
<text x="170.5" y="260">MDF 6mm Thickness</text>
</g>
<g font-size="4.2">
<text x="33.9" y="9.6">6</text>
<text x="103.9" y="9.6">5</text>
<text x="173.9" y="9.6">4</text>
<text x="243.9" y="9.6">3</text>
<text x="313.9" y="9.6">2</text>
<text x="383.9" y="9.6">1</text>
<text x="6.6" y="38.7">D</text>
<text x="410.5" y="38.7">D</text>
<text x="86" y="84.5">400.00</text>
<text x="169.7" y="84.5">6.00</text>
<text x="6.8" y="112.9">C</text>
<text x="410.7" y="112.9">C</text>
<text x="58.6" y="135.3" transform="rotate(-90 58.6 135.3)">Road Marking</text>
<text x="93.7" y="136.4" transform="rotate(-90 93.7 136.4)">Road Marking</text>
<text x="128.7" y="135.3" transform="rotate(-90 128.7 135.3)">Road Marking</text>
<text x="338" y="132.1">32 X ⌀4.50 THRU</text>
<text x="26.3" y="153.4" transform="rotate(-90 26.3 153.4)">400.00</text>
<text x="6.8" y="187.2">B</text>
<text x="410.7" y="187.2">B</text>
<text x="77.6" y="222.6">Engraved Line</text>
<text x="290.4" y="252.9">MCR2_1008_7_Straight_Lane_Close</text>
<text x="6.8" y="261.4">A</text>
<text x="410.7" y="261.4">A</text>
<text x="291.4" y="265.1">MCR2_1008_7_Straight_Lane_Close</text>
<text x="320.5" y="276.3">A3</text>
<text x="33.9" y="290.5">6</text>
<text x="103.9" y="290.5">5</text>
<text x="173.9" y="290.5">4</text>
<text x="243.9" y="290.5">3</text>
<text x="313.9" y="290.5">2</text>
<text x="383.9" y="290.5">1</text>
</g>
<text font-size="4" x="338" y="137.4">⌴ ⌀8.00 ↧ 3.00</text>
<text font-size="3.5" x="302.9" y="285.1">1 OF 1</text>
<g font-size="2.7">
<text x="236.1" y="242.8">Mario Martinez</text>
<text x="287.2" y="242.5">MM</text>
<text x="305.8" y="242.3">1 / 4</text>
<text x="321.9" y="242.5">PC/ABS Plastic</text>
<text x="345.9" y="242.6">WorkInProgress</text>
</g>
<g font-size="2.4">
<text x="265.1" y="242.2">4/1/2022</text>
<text x="265.2" y="250">12/9/2021</text>
</g>
<g font-size="2.1">
<text x="230" y="238.5">DRAW:</text>
<text x="260.1" y="238.5">DATE</text>
<text x="280.1" y="238.5">DIM:</text>
<text x="299.1" y="238.6">SCALE:</text>
<text x="318.1" y="238.5">MATERIAL:</text>
<text x="343" y="238.6">STATUS:</text>
<text x="230" y="246.6">ENG:</text>
<text x="260.1" y="246.5">DATE</text>
<text x="280.1" y="246.6">TITLE / DESC:</text>
<text x="230" y="254.6">APPROVED</text>
<text x="230" y="257">BY:</text>
<text x="260.1" y="254.5">DATE</text>
<text x="230" y="262.5">MANFR:</text>
<text x="260.1" y="262.5">DATE</text>
<text x="280.1" y="258.5">PART NUMBER:</text>
<text x="280.1" y="270.5">REV:</text>
<text x="308.6" y="270.6">SIZE:</text>
<text x="352.1" y="274.9">TOLERANCES</text>
<text x="382.5" y="273.6">ONE PLACE (X.X) = ±0.50</text>
<text x="280.1" y="280.6">SHEET:</text>
<text x="347" y="281.7">OTHERWISE SPECIFIED:</text>
<text x="354.4" y="278.3">UNLESS</text>
<text x="381" y="277">TWO PLACES (X.XX) = ±0.20</text>
<text x="383.4" y="280.4">THREE PLACES = ±0.10</text>
<text x="386.8" y="283.9">ANGULAR = ±1°</text>
</g>
<g font-size="1.6">
<text x="248.9" y="274.8">THE INFORMATION CONTAINED IN THIS</text>
<text x="251.1" y="270.9">PROPRIETARY AND CONFIDENTIAL</text>
<text x="249.9" y="276.8">DRAWING IS THE SOLE PROPERTY OF</text>
<text x="251" y="278.8">MANCHESTER ROBOTICS LTD. ANY</text>
<text x="251.4" y="280.8">REPRODUCTION IN PART OR AS A</text>
<text x="248.5" y="284.7">PERMISSION OF MANCHESTER ROBOTICS</text>
<text x="251.8" y="282.7">WHOLE WITHOUT THE WRITTEN</text>
<text x="256.4" y="286.7">LTD. IS PROHIBITED</text>
</g>
<text font-size="1.4" x="230" y="270.1">THIRD ANGLE PROJECTION:</text>
</svg>
